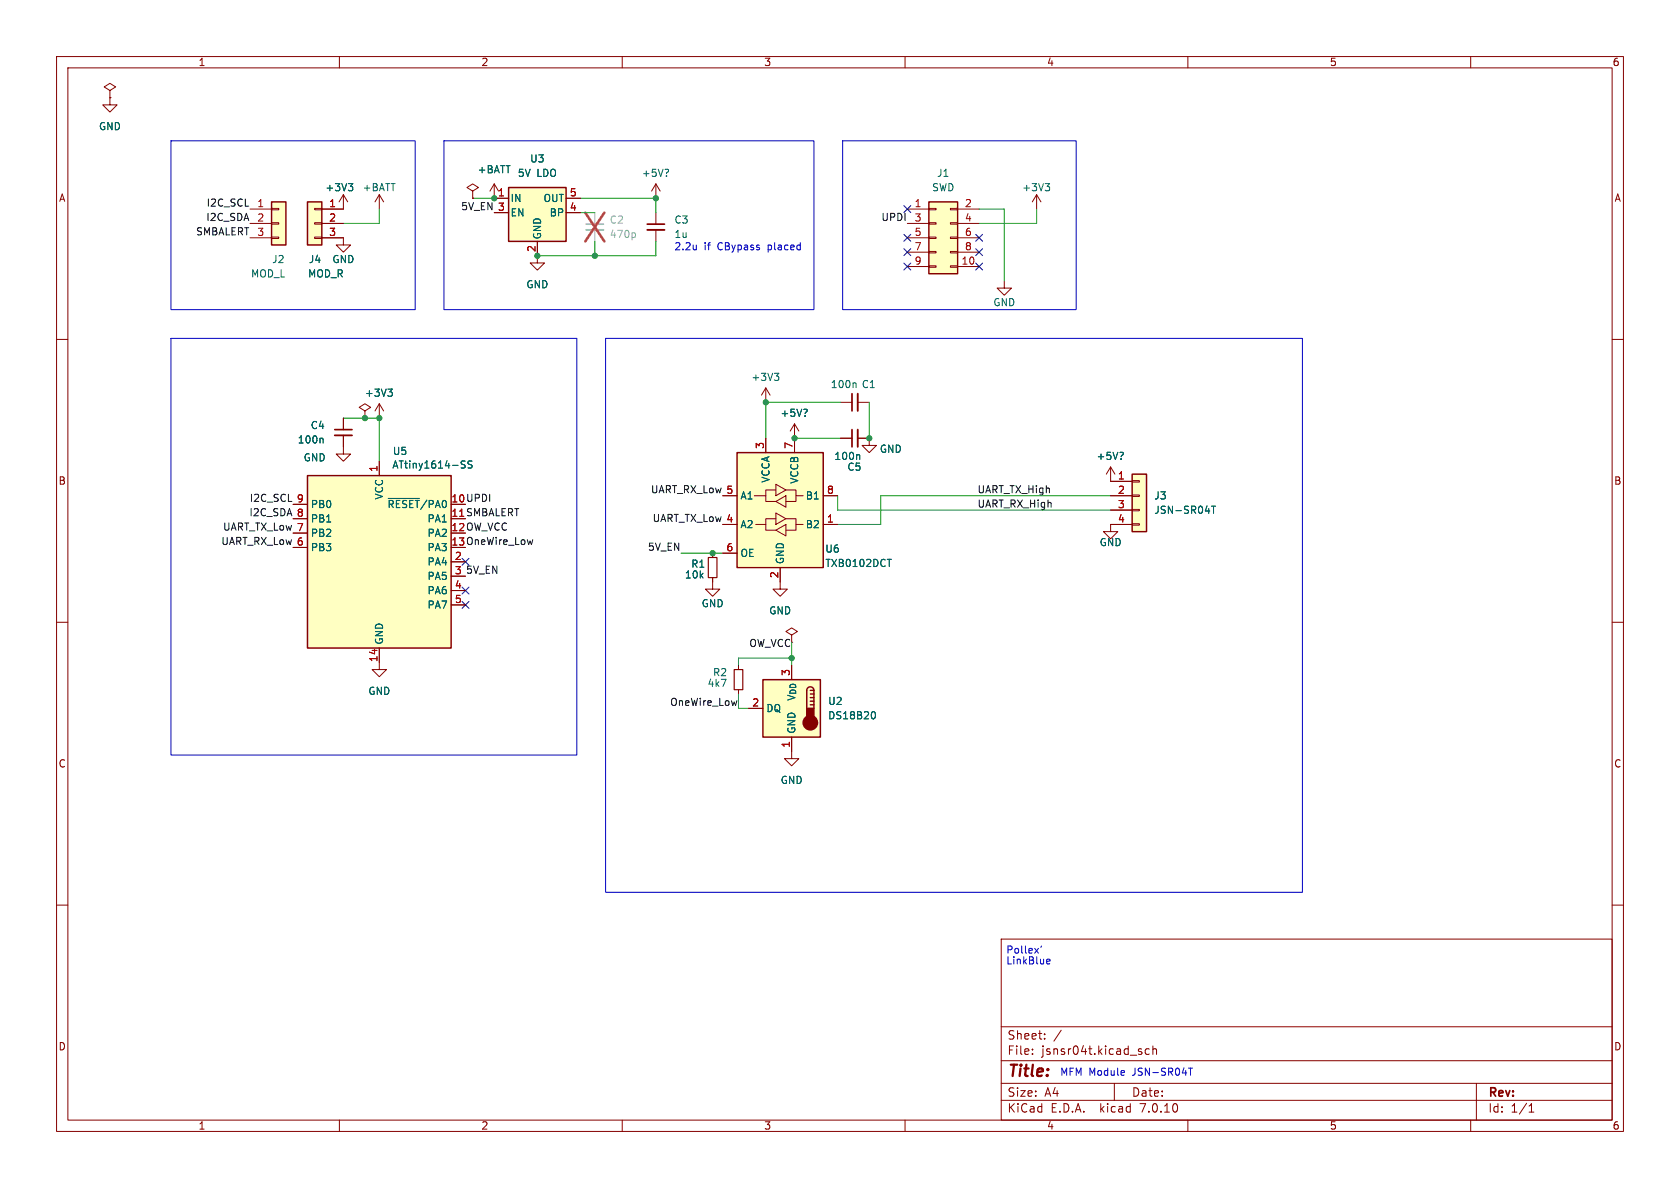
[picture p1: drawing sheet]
<svg xmlns="http://www.w3.org/2000/svg" width="297mm" height="210mm" viewBox="0 0 297 210" stroke-linecap="round" stroke-linejoin="round" font-family="sans-serif">
<g fill="none" stroke="#840000" stroke-width=".18">
<path d="M10 10h277v190h-277zM12 12h273v186h-273zM19.4 17.3v1.2h1.3l-1.3 1.3-1.2-1.3h1.2M19.4 16l1-.6-1-.7-1 .7 1 .6v1.3M19.4 17.3h.1M60 10v2M110 10v2M160 10v2M210 10v2M260 10v2M44.2 37h3.8M44.2 39.5h3.8"/>
<path d="M48 39.4h1.3v.2h-1.3zM48 36.8h1.3v.3h-1.3zM55.6 39.4h1.3v.2h-1.3zM55.6 36.8h1.3v.3h-1.3zM56.9 39.5h3.8M60.7 34.4v2.6h-3.8M60.7 34.4l-.8 1.3M60.7 34.4l.8 1.3M67.1 34.4v2.6M67.1 34.4l-.8 1.3M67.1 34.4l.7 1.3M83.6 33.8l1-.7-1-.6-1.1 .6 1.1 .7v1.3"/>
<path d="M83.6 35.1h.1M87.4 32.5v2.6h2.5M87.4 37.6h2.5M87.4 32.5l-.8 1.3M87.4 32.5l.7 1.3M100.1 35.1h2.5M100.1 37.6h2.5M116 32.5l-.8 1.3M116 32.5v2.6M116 37.6v2M116 32.5l.7 1.3M160.4 37h3.8"/>
<path d="M160.4 39.5h3.8M164.2 39.4h1.3v.2h-1.3zM164.2 36.8h1.3v.3h-1.3zM168 39.4h1.3v.2h-1.3zM168 36.8h1.3v.3h-1.3zM169.3 37h3.8M169.3 39.5h3.8M183.3 34.4l-.8 1.3M183.3 34.4v2.6M183.3 34.4l.7 1.3M10 60h2M44.2 42h3.8"/>
<path d="M48 41.9h1.3v.3h-1.3zM55.6 41.9h1.3v.3h-1.3zM56.9 42h3.8v1.3h1.3l-1.3 1.3-1.3-1.3h1.3M95 42.7v3.8h1.3l-1.3 1.3-1.3-1.3h1.3M116 40.6v2.1M160.4 47.1h3.8M160.4 42h3.8M160.4 44.6h3.8M164.2 47h1.3v.2h-1.3zM164.2 44.5h1.3v.2h-1.3zM164.2 41.9h1.3v.3h-1.3zM168 47h1.3v.2h-1.3z"/>
<path d="M168 44.5h1.3v.2h-1.3zM168 41.9h1.3v.3h-1.3zM169.3 47.1h3.8M169.3 42h3.8M169.3 44.6h3.8M177.5 49.7v1.2h1.3l-1.3 1.3-1.2-1.3h1.2M285 60h2M60.7 77v3.3h1.3l-1.3 1.2-1.3-1.2h1.3M60.7 73.9v2M64.5 72.6l1-.6-1-.6-1 .6 1 .6v1.3M64.5 73.9h.1M67.1 71.4l-.8 1.2"/>
<path d="M67.1 71.4v2.5M67.1 71.4l.7 1.2M135.4 68.6l-.8 1.3M135.4 68.6v2.5M135.4 68.6l.7 1.3M140.5 74.9l.7 1.3M140.5 74.9v2.6M140.5 74.9l-.8 1.3M148.6 71.1h2M151.6 71.1h2.1M51.8 96.8h2.6M51.8 94.2h2.6"/>
<path d="M51.8 91.7h2.6M51.8 89.2h2.6M67.1 81.5v2.6M79.8 99.3h2.5M196.3 92.7v1.3h1.3l-1.3 1.3-1.2-1.3h1.2M10 110h2M67.1 114.6v3.8h1.2l-1.2 1.2-1.3-1.2h1.3M79.8 101.9h2.5M79.8 104.4h2.5M79.8 106.9h2.5M285 110h2M10 160h2"/>
<path d="M285 160h2M177 166h108v32h-108zM60 198v2M110 198v2M160 198v2M177 194.5h108M177 191.5h108M177 187.5h108M177 181.5h108M182.5 186.3v.1M182.5 185.5v.1M184.7 183.6v.1"/>
<path d="M184.7 182.8v.1M187.6 182.1l-1.3 2M197 191.5v3M201.8 186v.3M203.2 185.5l-.5-.1-.2 .3v.4l.1 .2h.6M203.8 185.5l.2-.1 .4 .1 .1 .9M203.8 184.9v1.5M210 198v2M260 198v2M261 191.5v6.5M270.3 196.6h.9M270.3 195.5l.4-.4v1.5"/>
</g>
<g fill="none" stroke="#006464" stroke-width=".18">
<path d="M61.6 32.5h.8l-.5 .4M62.1 32.9l.3 .3v.3l-.3 .2M118 29.9l.2 .3-.3 .3M184.8 32.5h.8l-.5 .4M185.3 32.9l.3 .3v.3l-.3 .2M56.9 77.5l.2 .1v.7M68.6 68.8h.8l-.5 .5M69.1 69.3l.3 .2v.3l-.3 .2M136.9 66h.8l-.4 .5M137.4 66.5l.3 .2v.3l-.3 .3M142.5 72.3l.2 .3-.2 .3M151.2 67.7l.2 .2v.6"/>
<path d="M68.6 88.1h5.5M81.6 82l.5 .2 .1 .3-.2 .2h-.5M81.6 81.5h.6M83.5 81.5h-.5l-.2 .1v.4l.5 .2 .2 .3-.3 .2h-.5"/>
</g>
<path d="M114.4 40.6h3.1M59.2 77h3M151.6 69.6v3" fill="none" stroke="#840000" stroke-width=".33"/>
<path d="M114.4 39.6h3.1M59.2 75.9h3M150.6 69.6v3" fill="none" stroke="#840000" stroke-width=".3"/>
<g fill="#ffffc2" stroke="#ffffc2" stroke-width=".18">
<path d="M54.4 84.1h25.4v30.5h-25.4z"/>
<path d="M89.9 33.1h10.2v9.6h-10.2z"/>
<path d="M164.2 35.7h5.1v12.7h-5.1z"/>
<path d="M48 35.7h2.5v7.6h-2.5z"/>
<path d="M54.4 35.7h2.5v7.6h-2.5z"/>
<path d="M130.3 80h15.2v20.3h-15.2z"/>
</g>
<path d="M48 35.7h2.5v7.6h-2.5zM54.4 35.7h2.5v7.6h-2.5zM89.9 33.1h10.2v9.6h-10.2zM164.2 35.7h5.1v12.7h-5.1zM54.4 84.1h25.4v30.5h-25.4z" fill="none" stroke="#840000" stroke-width=".25"/>
<path d="M103.6 40.6h3.1" fill="none" stroke="#a1a1a1" stroke-width=".33"/>
<path d="M103.6 39.6h3.1" fill="none" stroke="#a1a1a1" stroke-width=".3"/>
<path d="M105.2 37.6v2M105.2 40.6v2.1" fill="none" stroke="#a1a1a1" stroke-width=".18"/>
<path d="M112.1 41.1l.2 .3v.3l-.2 .3" fill="none" stroke="#989898" stroke-width=".18"/>
<path d="M103.5 37.6l3.3 5.1M106.8 37.6l-3.3 5.1" fill="none" stroke="#eb3a3d" stroke-width=".46"/>
<path d="M137.2 90.7l1.7 1-1.7 1z" fill="#ffffc2"/>
<path d="M130.3 80h15.2v20.3h-15.2zM200.2 83.8h2.5v10.2h-2.5zM134.9 120.1h10.1v10.2h-10.1zM143.3 124.6h.6M143.3 124h.6M143.3 123.3h.6M143.3 122.7h.6M143.3 122h.6M143.9 122a.64 .64 0 0 0-.6-.6 .64 .64 0 0 0-.7 .6v3.2M143.9 122v3.2" fill="none" stroke="#840000" stroke-width=".25"/>
<g fill="none" stroke="#840000" stroke-width=".18">
<path d="M19.4 17.3h.1M56.9 37h3.8M56.9 39.5h3.8M83.6 35.1h.1M87.4 35.1h2.5M87.4 37.6h2.5M100.1 35.1h2.5M100.1 37.6h2.5M56.9 42h3.8M95 42.7v2.5M60.7 73.9v2M60.7 77v2"/>
<path d="M64.5 73.9h.1M135.4 77.5v2.5M140.5 77.5v2.5M148.6 77.5h2M151.6 77.5h2.1v1.2h1.2l-1.2 1.3-1.3-1.3h1.3M51.8 96.8h2.6M51.8 94.2h2.6M51.8 91.7h2.6M51.8 89.2h2.6M67.1 81.5v2.6M79.8 99.3h2.5M126 97.8v.8"/>
<path d="M127.8 92.7h2.5M127.8 87.6h2.5M127.8 97.8h2.5M133.3 87.6h2.1v1h1.8M133.6 92.7h1.8v1h1.8M137.2 91.7h-1.8v1M137.2 86.6h-1.8v1M137.2 90.7l1.7 1-1.7 1zM137.2 85.6l1.7 1-1.7 1zM137.2 93.7l1.7-1v2zM137.2 88.6l1.7-1v2.1zM138.9 91.7h1.8v1h1.3"/>
<path d="M138.9 86.6h1.8v1h1.3M140.7 92.7v1h-1.8M140.7 87.6v1h-1.8M145.5 92.7h2.6M145.5 87.6h2.6M196.3 92.7h3.9M196.3 87.6h3.9M196.3 82.6v2.5h3.9M196.3 90.2h3.9M196.3 82.6l-.7 1.2M196.3 82.6l.8 1.2M200.2 92.6h1.2v.2h-1.2z"/>
<path d="M200.2 90h1.2v.3h-1.2zM200.2 87.5h1.2v.3h-1.2zM200.2 85h1.2v.2h-1.2zM67.1 114.6v2.5M79.8 101.9h2.5M79.8 104.4h2.5M79.8 106.9h2.5M126 102.1v2h1.3l-1.3 1.3-1.3-1.3h1.3M130.6 117.6v.8M137.9 100.3v3.8h1.3l-1.3 1.3-1.2-1.3h1.2M140 112.3l1-.7-1-.6-1.1 .6 1.1 .7v1.2M130.6 121.9v.8"/>
<path d="M132.3 125.2h2.6M140 130.3v3.8h1.2l-1.2 1.3-1.3-1.3h1.3"/>
</g>
<g fill="none" stroke="#006464" stroke-width=".18">
<path d="M61.6 32.5h.8l-.5 .4M62.1 32.9l.3 .3v.3l-.3 .2M56.9 77.5l.2 .1v.7M68.6 68.8h.8l-.5 .5M69.1 69.3l.3 .2v.3l-.3 .2M142.5 72.3l.2 .3-.2 .3M198.4 80l.2 .3-.3 .2M68.6 88.1h5.5M81.6 82l.5 .2 .1 .3-.2 .2h-.5M81.6 81.5h.6M83.5 81.5h-.5l-.2 .1v.4l.5 .2 .2 .3-.3 .2h-.5M151.8 80.4l.2 .2v.6"/>
<path d="M156.9 98.9h.7M214.2 89.5h.7M214.5 89.5v1.2M154.3 125.8a.68 .68 0 0 1 .5 .6 .68 .68 0 0 1-.5 .7"/>
</g>
<path d="M151.6 75.9v3.1" fill="none" stroke="#840000" stroke-width=".33"/>
<path d="M150.6 75.9v3.1" fill="none" stroke="#840000" stroke-width=".3"/>
<g fill="#ffffc2" stroke="#ffffc2" stroke-width=".18">
<path d="M200.2 83.8h2.5v10.2h-2.5z"/>
<path d="M134.9 120.1h10.1v10.2h-10.1z"/>
</g>
<path d="M125.2 98.6h1.5v3.5h-1.5zM129.8 118.4h1.5v3.5h-1.5z" fill="none" stroke="#840000" stroke-width=".2"/>
<g fill="#840000" stroke="#840000" stroke-width=".25">
<path d="M142.6 125.2h1.3v1.9h-1.3z"/>
<circle cx="143.3" cy="127.8" r="1.27"/>
</g>
<path d="M94.2 95.4l-.3 .9M130.3 123.9l-.3 .8" fill="none" stroke="#0f0f0f" stroke-width=".18"/>
<g fill="none" stroke="#0000c2" stroke-width=".18">
<path d="M30.2 24.9h43.2v29.8h-43.2zM78.5 24.9h65.4v29.8h-65.4zM149 24.9h41.2v29.8h-41.2zM30.2 59.8h71.8v73.7h-71.8zM107.1 59.8h123.2v97.9h-123.2zM123.1 43.3v.9M123.1 44l-.1 .1M182.9 167.6l.7 .9M183.6 167.6l-.7 .9M184.1 167.2l-.1 .3M185.1 170.3h.5M185.1 169.6h.4l.1 .3-.6 .1"/>
<path d="M210.1 188.8h.7M210.5 188.8v1.3"/>
</g>
<g fill="none" stroke="#009600" stroke-width=".18">
<path d="M67.1 37v2.5h-6.4M83.6 35.1h3.8M102.6 37.6h2.6M102.6 35.1h13.4v2.5M173.1 37h4.4v12.7M183.3 37v2.5h-10.2M105.2 42.7v2.5M116 42.7v2.5h-21M60.7 73.9h6.4v7.6M140.5 77.5h8.1M148.6 71.1h-13.2v6.4M153.7 71.1v6.4"/>
<path d="M120.4 97.8h7.4M148.1 87.6v2.6h48.2M196.3 87.6h-40.6v5.1h-7.6M140 116.3h-9.4v1.3M140 113.5v4.1M130.6 122.7v2.5h1.7"/>
</g>
<g fill="none" stroke="#000084" stroke-width=".18">
<path d="M159.8 36.3l1.2 1.3M161 36.3l-1.2 1.3M159.8 46.5l1.2 1.2M159.8 41.4l1.2 1.2M159.8 44l1.2 1.2M161 46.5l-1.2 1.2M161 41.4l-1.2 1.2M161 44l-1.2 1.2M172.5 41.4l1.2 1.2M172.5 46.5l1.2 1.2M172.5 44l1.2 1.2M173.7 41.4l-1.2 1.2"/>
<path d="M173.7 46.5l-1.2 1.2M173.7 44l-1.2 1.2M81.7 98.7l1.2 1.2M82.9 98.7l-1.2 1.2M81.7 103.8l1.2 1.2M81.7 106.3l1.2 1.2M82.9 103.8l-1.2 1.2M82.9 106.3l-1.2 1.2"/>
</g>
<g fill="#009600" stroke="#009600" stroke-width=".18">
<circle cx="140" cy="116.3" r=".46"/>
<circle cx="126" cy="97.8" r=".46"/>
<circle cx="67.1" cy="73.9" r=".46"/>
<circle cx="64.5" cy="73.9" r=".46"/>
<circle cx="135.4" cy="71.1" r=".46"/>
<circle cx="140.5" cy="77.5" r=".46"/>
<circle cx="153.7" cy="77.5" r=".46"/>
<circle cx="87.4" cy="35.1" r=".46"/>
<circle cx="105.2" cy="45.2" r=".46"/>
<circle cx="95" cy="45.2" r=".46"/>
<circle cx="116" cy="35.1" r=".46"/>
</g>
<text font-size="2.8" fill="#840000" x="178" y="190.9">Title:</text>
<g font-size="2.1" fill="#840000">
<text x="178" y="184">Sheet:</text>
<text x="178" y="186.7">File:</text>
<text x="184.1" y="186.7">jsnsr04t.kicad_sch</text>
<text x="178" y="196.9">KiCad</text>
<text x="178" y="194.1">Size:</text>
<text x="184.7" y="194.1">A4</text>
<text x="185.7" y="196.9">E.D.A.</text>
<text x="194.6" y="196.9">kicad</text>
<text x="200" y="194.1">Date:</text>
<text x="201.8" y="196.9">7.0.10</text>
<text x="263" y="194.3">Rev:</text>
<text x="263" y="196.9">Id:</text>
<text x="267.1" y="196.9">1/1</text>
</g>
<g font-size="1.8" fill="#840000">
<text x="35" y="11.9">1</text>
<text x="85" y="11.9">2</text>
<text x="135" y="11.9">3</text>
<text x="185" y="11.9">4</text>
<text x="235" y="11.9">5</text>
<text x="285" y="11.9">6</text>
<text x="10.3" y="35.9">A</text>
<text x="285.3" y="35.9">A</text>
<text x="10.3" y="85.9">B</text>
<text x="79.7" y="88.9">10 UPDI</text>
<text x="285.3" y="85.9">B</text>
<text x="79.7" y="94">12 OW_VCC</text>
<text x="79.7" y="96.5">13 OneWire_Low</text>
<text x="10.3" y="135.9">C</text>
<text x="285.3" y="135.9">C</text>
<text x="10.3" y="185.9">D</text>
<text x="285.3" y="185.9">D</text>
<text x="35" y="199.9">1</text>
<text x="85" y="199.9">2</text>
<text x="135" y="199.9">3</text>
<text x="185" y="199.9">4</text>
<text x="235" y="199.9">5</text>
<text x="285" y="199.9">6</text>
</g>
<g font-size="1.8" fill="#006464">
<text x="17.4" y="23.2">GND</text>
<text x="93.6" y="28.9">U3</text>
<text x="57.4" y="34">+3V3</text>
<text x="64" y="34">+BATT</text>
<text x="84.3" y="30.8">+BATT</text>
<text x="90.2" y="35.9">IN</text>
<text x="91.4" y="31.5">5V</text>
<text x="94.9" y="31.5">LDO</text>
<text x="96" y="35.9">OUT</text>
<text x="113.4" y="31.5">+5V?</text>
<text x="164.7" y="34">SWD</text>
<text x="165.6" y="31.5">J1</text>
<text x="180.6" y="34">+3V3</text>
<text x="90.2" y="38.5">EN</text>
<text x="97.1" y="38.5">BP</text>
<text x="119.1" y="39.7">C3</text>
<text x="48" y="46.7">J2</text>
<text x="54.5" y="46.7">J4</text>
<text x="58.7" y="46.7">GND</text>
<text x="95.9" y="42.4" transform="rotate(-90 95.9 42.4)">GND</text>
<text x="44.3" y="49.3">MOD_L</text>
<text x="54.4" y="49.3">MOD_R</text>
<text x="93" y="51.2">GND</text>
<text x="175.5" y="54.3">GND</text>
<text x="64.4" y="70.3">+3V3</text>
<text x="132.7" y="67.5">+3V3</text>
<text x="146.8" y="68.8">100n</text>
<text x="152.2" y="68.8">C1</text>
<text x="54.8" y="76.1">C4</text>
<text x="137.9" y="73.9">+5V?</text>
<text x="52.5" y="78.6">100n</text>
<text x="53.6" y="81.8">GND</text>
<text x="69.3" y="83">ATtiny1614-SS</text>
<text x="69.4" y="80.6">U5</text>
<text x="147.4" y="81.5">100n</text>
<text x="149.7" y="83.4">C5</text>
<text x="155.4" y="80.2">GND</text>
<text x="193.8" y="81.5">+5V?</text>
<text x="67.9" y="88.4" transform="rotate(-90 67.9 88.4)">VCC</text>
<text x="130.8" y="88.5">A1</text>
<text x="136.2" y="85.4" transform="rotate(-90 136.2 85.4)">VCCA</text>
<text x="141.3" y="85.6" transform="rotate(-90 141.3 85.6)">VCCB</text>
<text x="142.4" y="88.5">B1</text>
<text x="204" y="88.5">J3</text>
<text x="54.9" y="95.1">PB2</text>
<text x="54.9" y="92.6">PB1</text>
<text x="54.9" y="90">PB0</text>
<text x="68.4" y="90">~{RESET}/PA0</text>
<text x="75.5" y="92.6">PA1</text>
<text x="75.5" y="95.1">PA2</text>
<text x="130.8" y="93.6">A2</text>
<text x="142.4" y="93.6">B2</text>
<text x="204" y="91">JSN-SR04T</text>
<text x="54.9" y="97.6">PB3</text>
<text x="75.5" y="97.6">PA3</text>
<text x="75.5" y="100.2">PA4</text>
<text x="122.1" y="100.6">R1</text>
<text x="130.8" y="98.7">OE</text>
<text x="138.8" y="99.8" transform="rotate(-90 138.8 99.8)">GND</text>
<text x="145.8" y="100.4">TXB0102DCT</text>
<text x="145.8" y="97.9">U6</text>
<text x="194.3" y="96.7">GND</text>
<text x="75.5" y="102.7">PA5</text>
<text x="75.5" y="105.3">PA6</text>
<text x="75.5" y="107.8">PA7</text>
<text x="121" y="102.5">10k</text>
<text x="123.9" y="107.5">GND</text>
<text x="135.9" y="108.8">GND</text>
<text x="67.9" y="114" transform="rotate(-90 67.9 114)">GND</text>
<text x="126" y="119.7">R2</text>
<text x="65" y="123">GND</text>
<text x="125" y="121.6">4k7</text>
<text x="140.8" y="124" transform="rotate(-90 140.8 124)">V_{DD}</text>
<text x="146.3" y="124.8">U2</text>
<text x="135.4" y="126.1">DQ</text>
<text x="140.8" y="129.8" transform="rotate(-90 140.8 129.8)">GND</text>
<text x="146.3" y="127.4">DS18B20</text>
<text x="137.9" y="138.8">GND</text>
</g>
<g font-size="1.8" fill="#a90000">
<text x="87.9" y="34.8">1</text>
<text x="100.6" y="34.8">5</text>
<text x="45.4" y="36.7">1</text>
<text x="45.4" y="39.2">2</text>
<text x="45.4" y="41.8">3</text>
<text x="58.1" y="36.7">1</text>
<text x="58.1" y="39.2">2</text>
<text x="58.1" y="41.8">3</text>
<text x="87.9" y="37.3">3</text>
<text x="100.6" y="37.3">4</text>
<text x="161.6" y="36.7">1</text>
<text x="161.6" y="39.2">3</text>
<text x="161.6" y="41.8">5</text>
<text x="170.5" y="36.7">2</text>
<text x="170.5" y="39.2">4</text>
<text x="170.5" y="41.8">6</text>
<text x="94.7" y="44.6" transform="rotate(-90 94.7 44.6)">2</text>
<text x="161.6" y="44.3">7</text>
<text x="161.6" y="46.9">9</text>
<text x="169.9" y="46.9">10</text>
<text x="170.5" y="44.3">8</text>
<text x="66.8" y="83.5" transform="rotate(-90 66.8 83.5)">1</text>
<text x="135.1" y="79.4" transform="rotate(-90 135.1 79.4)">3</text>
<text x="140.2" y="79.4" transform="rotate(-90 140.2 79.4)">7</text>
<text x="52.4" y="88.9">9</text>
<text x="79.7" y="88.9">10</text>
<text x="128.3" y="87.4">5</text>
<text x="146.1" y="87.4">8</text>
<text x="197.5" y="84.8">1</text>
<text x="197.5" y="87.4">2</text>
<text x="197.5" y="89.9">3</text>
<text x="52.4" y="94">7</text>
<text x="52.4" y="91.4">8</text>
<text x="79.7" y="91.4">11 SMBALERT</text>
<text x="79.7" y="91.4">11</text>
<text x="79.7" y="94">12</text>
<text x="128.3" y="92.5">4</text>
<text x="146.1" y="92.5">1</text>
<text x="197.5" y="92.5">4</text>
<text x="52.4" y="96.5">6</text>
<text x="79.7" y="96.5">13</text>
<text x="80.3" y="99.1">2</text>
<text x="80.3" y="101.6">3</text>
<text x="128.3" y="97.5">6</text>
<text x="80.3" y="104.1">4</text>
<text x="80.3" y="106.7">5</text>
<text x="137.7" y="102.3" transform="rotate(-90 137.7 102.3)">2</text>
<text x="66.8" y="117.1" transform="rotate(-90 66.8 117.1)">14</text>
<text x="139.7" y="119.6" transform="rotate(-90 139.7 119.6)">3</text>
<text x="132.9" y="125">2</text>
<text x="139.7" y="132.3" transform="rotate(-90 139.7 132.3)">1</text>
</g>
<g font-size="1.8" fill="#0f0f0f">
<text x="34.6" y="41.7">SMBALERT</text>
<text x="36.4" y="39.1">I2C_SDA</text>
<text x="36.4" y="36.6">I2C_SCL</text>
<text x="81.4" y="37.2">5V_EN 3</text>
<text x="155.7" y="39.1">UPDI</text>
<text x="44.1" y="88.8">I2C_SCL 9</text>
<text x="115" y="87.3">UART_RX_Low 5</text>
<text x="172.7" y="89.8">UART_RX_High</text>
<text x="172.7" y="87.3">UART_TX_High</text>
<text x="39.3" y="93.9">UART_TX_Low 7</text>
<text x="44" y="91.3">I2C_SDA 8</text>
<text x="115.3" y="92.4">UART_TX_Low 4</text>
<text x="39" y="96.4">UART_RX_Low 6</text>
<text x="82.3" y="101.5">5V_EN</text>
<text x="114.4" y="97.4">5V_EN</text>
<text x="132.4" y="114.5">OW_VCC</text>
<text x="118.4" y="124.9">OneWire_Low</text>
</g>
<g font-size="1.8" fill="#989898">
<text x="107.7" y="39.7">C2</text>
<text x="107.7" y="42.3">470p</text>
</g>
<g font-size="1.8" fill="#0000c2">
<text x="119.1" y="44.3">2.2u</text>
<text x="119.1" y="42.3">1u</text>
<text x="124.5" y="44.3">if</text>
<text x="127" y="44.3">CBypass</text>
<text x="136" y="44.3">placed</text>
<text x="177.8" y="170.6">LinkBlue</text>
<text x="177.8" y="168.7">Pollex'</text>
<text x="187.3" y="190.2">MFM Module</text>
<text x="200.3" y="190.2">JSN-SR04T</text>
</g>
</svg>
